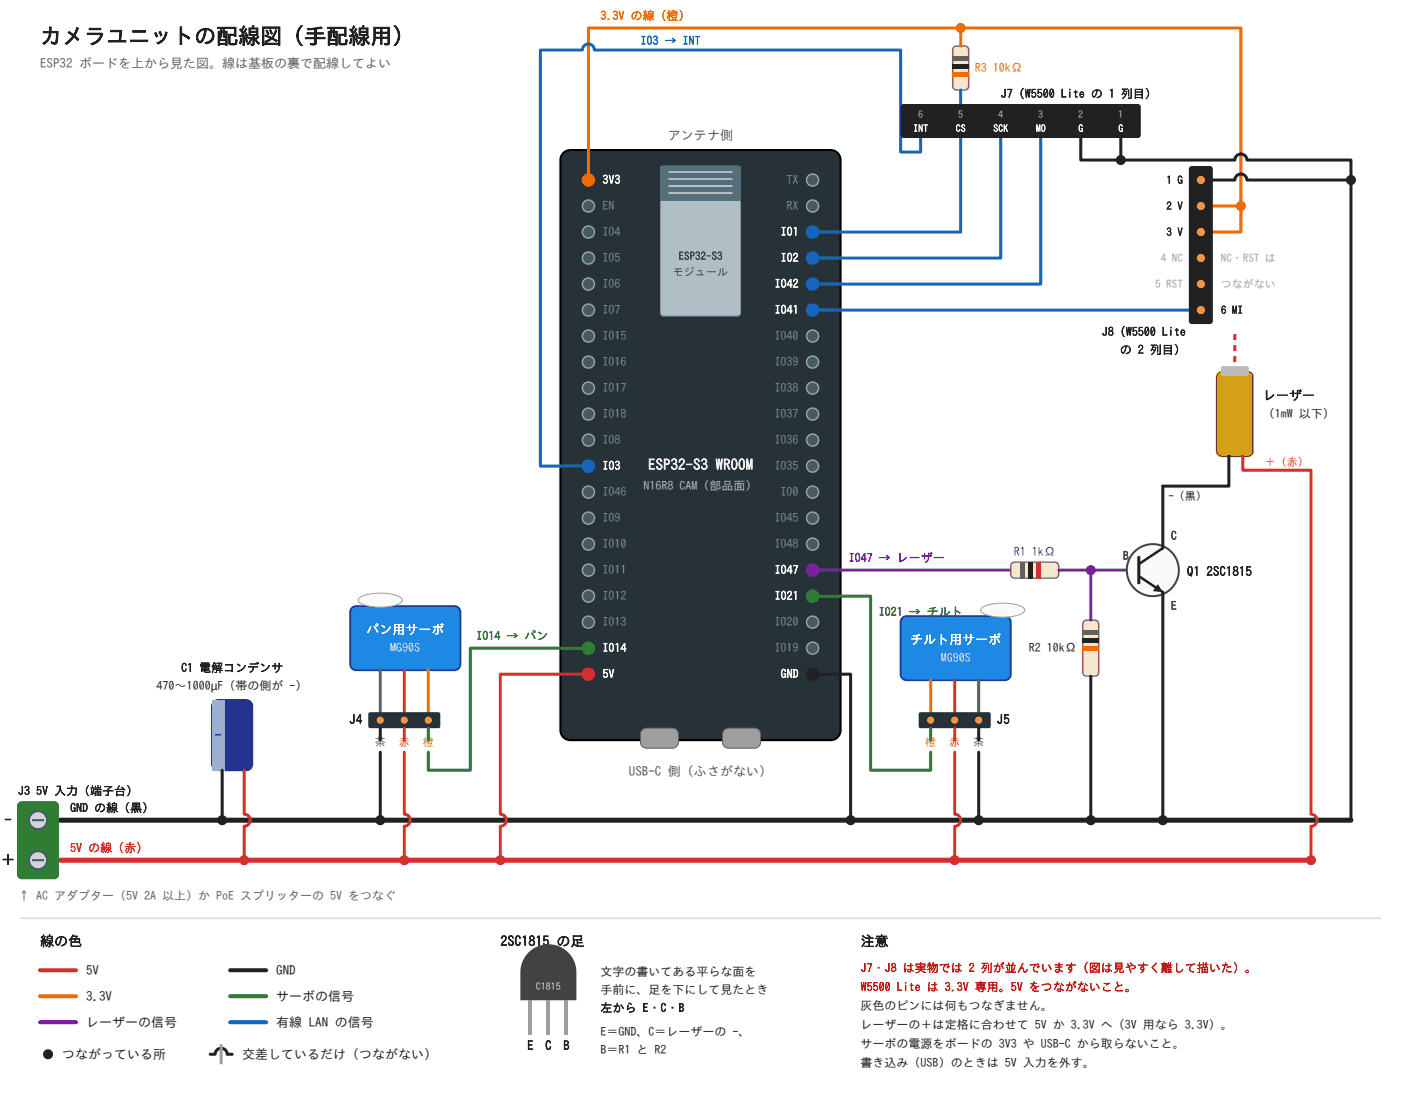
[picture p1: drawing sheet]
<svg xmlns="http://www.w3.org/2000/svg" width="370mm" height="294mm" viewBox="0 0 370 294" stroke-linecap="round" stroke-linejoin="round" font-family="sans-serif">
<path d="M148.9 40.5l.9-.6 1-.2h68.8a2.65 2.65 0 0 1 2.6 2.6v150.8a2.65 2.65 0 0 1-2.6 2.7h-68.8a2.65 2.65 0 0 1-2.6-2.7v-150.8l.2-1z" fill="#263238"/>
<path d="M148.9 40.5l.9-.6 1-.2h68.8a2.65 2.65 0 0 1 2.6 2.6v150.8a2.65 2.65 0 0 1-2.6 2.7h-68.8a2.65 2.65 0 0 1-2.6-2.7v-150.8l.2-1z" fill="none" stroke="#000" stroke-width=".53"/>
<path d="M174.9 44.2l.5-.3h19.6a.79 .79 0 0 1 .8 .8v38.1a.79 .79 0 0 1-.8 .8h-19.6a.79 .79 0 0 1-.8-.8v-38.1z" fill="#b0bec5"/>
<path d="M174.9 44.2l.5-.3h19.6a.79 .79 0 0 1 .8 .8v38.1a.79 .79 0 0 1-.8 .8h-19.6a.79 .79 0 0 1-.8-.8v-38.1z" fill="none" stroke="#78909c" stroke-width=".26"/>
<path d="M174.6 43.9h21.2v9h-21.2z" fill="#546e7a"/>
<path d="M176.7 45.5h17M176.7 47.4h17M176.7 49.2h17M176.7 51.1h17" fill="none" stroke="#cfd8dc" stroke-width=".4"/>
<path d="M169.8 193.1l1-.5h7a1.59 1.59 0 0 1 1.6 1.6v2.1a1.59 1.59 0 0 1-1.6 1.6h-6.9a1.59 1.59 0 0 1-1.6-1.6v-2.3z" fill="#9e9e9e"/>
<path d="M169.8 193.1l1-.5h7a1.59 1.59 0 0 1 1.6 1.6v2.1a1.59 1.59 0 0 1-1.6 1.6h-6.9a1.59 1.59 0 0 1-1.6-1.6v-2.3z" fill="none" stroke="#616161" stroke-width=".26"/>
<path d="M191.5 193.1l1-.5h7a1.59 1.59 0 0 1 1.6 1.6v2.1a1.59 1.59 0 0 1-1.6 1.6h-6.9a1.59 1.59 0 0 1-1.6-1.6v-2.3z" fill="#9e9e9e"/>
<path d="M191.5 193.1l1-.5h7a1.59 1.59 0 0 1 1.6 1.6v2.1a1.59 1.59 0 0 1-1.6 1.6h-6.9a1.59 1.59 0 0 1-1.6-1.6v-2.3z" fill="none" stroke="#616161" stroke-width=".26"/>
<circle cx="155.6" cy="47.6" r="1.59" fill="#ef6c00"/>
<circle cx="155.6" cy="47.6" r="1.59" fill="none" stroke="#ef6c00" stroke-width=".4"/>
<circle cx="155.6" cy="54.5" r="1.59" fill="#455a64"/>
<circle cx="155.6" cy="54.5" r="1.59" fill="none" stroke="#90a4ae" stroke-width=".4"/>
<circle cx="155.6" cy="61.4" r="1.59" fill="#455a64"/>
<circle cx="155.6" cy="61.4" r="1.59" fill="none" stroke="#90a4ae" stroke-width=".4"/>
<circle cx="155.6" cy="68.3" r="1.59" fill="#455a64"/>
<circle cx="155.6" cy="68.3" r="1.59" fill="none" stroke="#90a4ae" stroke-width=".4"/>
<circle cx="155.6" cy="75.1" r="1.59" fill="#455a64"/>
<circle cx="155.6" cy="75.1" r="1.59" fill="none" stroke="#90a4ae" stroke-width=".4"/>
<circle cx="155.6" cy="82" r="1.59" fill="#455a64"/>
<circle cx="155.6" cy="82" r="1.59" fill="none" stroke="#90a4ae" stroke-width=".4"/>
<circle cx="155.6" cy="88.9" r="1.59" fill="#455a64"/>
<circle cx="155.6" cy="88.9" r="1.59" fill="none" stroke="#90a4ae" stroke-width=".4"/>
<circle cx="155.6" cy="95.8" r="1.59" fill="#455a64"/>
<circle cx="155.6" cy="95.8" r="1.59" fill="none" stroke="#90a4ae" stroke-width=".4"/>
<circle cx="155.6" cy="102.7" r="1.59" fill="#455a64"/>
<circle cx="155.6" cy="102.7" r="1.59" fill="none" stroke="#90a4ae" stroke-width=".4"/>
<circle cx="155.6" cy="109.5" r="1.59" fill="#455a64"/>
<circle cx="155.6" cy="109.5" r="1.59" fill="none" stroke="#90a4ae" stroke-width=".4"/>
<circle cx="155.6" cy="116.4" r="1.59" fill="#455a64"/>
<circle cx="155.6" cy="116.4" r="1.59" fill="none" stroke="#90a4ae" stroke-width=".4"/>
<circle cx="155.6" cy="123.3" r="1.59" fill="#1565c0"/>
<circle cx="155.6" cy="123.3" r="1.59" fill="none" stroke="#1565c0" stroke-width=".4"/>
<circle cx="155.6" cy="130.2" r="1.59" fill="#455a64"/>
<circle cx="155.6" cy="130.2" r="1.59" fill="none" stroke="#90a4ae" stroke-width=".4"/>
<circle cx="155.6" cy="137.1" r="1.59" fill="#455a64"/>
<circle cx="155.6" cy="137.1" r="1.59" fill="none" stroke="#90a4ae" stroke-width=".4"/>
<circle cx="155.6" cy="143.9" r="1.59" fill="#455a64"/>
<circle cx="155.6" cy="143.9" r="1.59" fill="none" stroke="#90a4ae" stroke-width=".4"/>
<circle cx="155.6" cy="150.8" r="1.59" fill="#455a64"/>
<circle cx="155.6" cy="150.8" r="1.59" fill="none" stroke="#90a4ae" stroke-width=".4"/>
<circle cx="155.6" cy="157.7" r="1.59" fill="#455a64"/>
<circle cx="155.6" cy="157.7" r="1.59" fill="none" stroke="#90a4ae" stroke-width=".4"/>
<circle cx="155.6" cy="164.6" r="1.59" fill="#455a64"/>
<circle cx="155.6" cy="164.6" r="1.59" fill="none" stroke="#90a4ae" stroke-width=".4"/>
<circle cx="155.6" cy="171.4" r="1.59" fill="#2e7d32"/>
<circle cx="155.6" cy="171.4" r="1.59" fill="none" stroke="#2e7d32" stroke-width=".4"/>
<circle cx="155.6" cy="178.3" r="1.59" fill="#d32f2f"/>
<circle cx="155.6" cy="178.3" r="1.59" fill="none" stroke="#d32f2f" stroke-width=".4"/>
<circle cx="214.8" cy="47.6" r="1.59" fill="#455a64"/>
<circle cx="214.8" cy="47.6" r="1.59" fill="none" stroke="#90a4ae" stroke-width=".4"/>
<circle cx="214.8" cy="54.5" r="1.59" fill="#455a64"/>
<circle cx="214.8" cy="54.5" r="1.59" fill="none" stroke="#90a4ae" stroke-width=".4"/>
<circle cx="214.8" cy="61.4" r="1.59" fill="#1565c0"/>
<circle cx="214.8" cy="61.4" r="1.59" fill="none" stroke="#1565c0" stroke-width=".4"/>
<circle cx="214.8" cy="68.3" r="1.59" fill="#1565c0"/>
<circle cx="214.8" cy="68.3" r="1.59" fill="none" stroke="#1565c0" stroke-width=".4"/>
<circle cx="214.8" cy="75.1" r="1.59" fill="#1565c0"/>
<circle cx="214.8" cy="75.1" r="1.59" fill="none" stroke="#1565c0" stroke-width=".4"/>
<circle cx="214.8" cy="82" r="1.59" fill="#1565c0"/>
<circle cx="214.8" cy="82" r="1.59" fill="none" stroke="#1565c0" stroke-width=".4"/>
<circle cx="214.8" cy="88.9" r="1.59" fill="#455a64"/>
<circle cx="214.8" cy="88.9" r="1.59" fill="none" stroke="#90a4ae" stroke-width=".4"/>
<circle cx="214.8" cy="95.8" r="1.59" fill="#455a64"/>
<circle cx="214.8" cy="95.8" r="1.59" fill="none" stroke="#90a4ae" stroke-width=".4"/>
<circle cx="214.8" cy="102.7" r="1.59" fill="#455a64"/>
<circle cx="214.8" cy="102.7" r="1.59" fill="none" stroke="#90a4ae" stroke-width=".4"/>
<circle cx="214.8" cy="109.5" r="1.59" fill="#455a64"/>
<circle cx="214.8" cy="109.5" r="1.59" fill="none" stroke="#90a4ae" stroke-width=".4"/>
<circle cx="214.8" cy="116.4" r="1.59" fill="#455a64"/>
<circle cx="214.8" cy="116.4" r="1.59" fill="none" stroke="#90a4ae" stroke-width=".4"/>
<circle cx="214.8" cy="123.3" r="1.59" fill="#455a64"/>
<circle cx="214.8" cy="123.3" r="1.59" fill="none" stroke="#90a4ae" stroke-width=".4"/>
<circle cx="214.8" cy="130.2" r="1.59" fill="#455a64"/>
<circle cx="214.8" cy="130.2" r="1.59" fill="none" stroke="#90a4ae" stroke-width=".4"/>
<circle cx="214.8" cy="137.1" r="1.59" fill="#455a64"/>
<circle cx="214.8" cy="137.1" r="1.59" fill="none" stroke="#90a4ae" stroke-width=".4"/>
<circle cx="214.8" cy="143.9" r="1.59" fill="#455a64"/>
<circle cx="214.8" cy="143.9" r="1.59" fill="none" stroke="#90a4ae" stroke-width=".4"/>
<circle cx="214.8" cy="150.8" r="1.59" fill="#7b1fa2"/>
<circle cx="214.8" cy="150.8" r="1.59" fill="none" stroke="#7b1fa2" stroke-width=".4"/>
<circle cx="214.8" cy="157.7" r="1.59" fill="#2e7d32"/>
<circle cx="214.8" cy="157.7" r="1.59" fill="none" stroke="#2e7d32" stroke-width=".4"/>
<circle cx="214.8" cy="164.6" r="1.59" fill="#455a64"/>
<circle cx="214.8" cy="164.6" r="1.59" fill="none" stroke="#90a4ae" stroke-width=".4"/>
<circle cx="214.8" cy="171.4" r="1.59" fill="#455a64"/>
<circle cx="214.8" cy="171.4" r="1.59" fill="none" stroke="#90a4ae" stroke-width=".4"/>
<circle cx="214.8" cy="178.3" r="1.59" fill="#212121"/>
<circle cx="214.8" cy="178.3" r="1.59" fill="none" stroke="#212121" stroke-width=".4"/>
<path d="M15.9 217h341.3" fill="none" stroke="#212121" stroke-width="1.3"/>
<path d="M15.9 227.5h330.7" fill="none" stroke="#d32f2f" stroke-width="1.3"/>
<path d="M5.1 212.5l.7-.3h8.5a1.06 1.06 0 0 1 1 1.1v17.9a1.06 1.06 0 0 1-1 1.1h-8.5a1.06 1.06 0 0 1-1-1.1v-17.9z" fill="#2e7d32"/>
<path d="M5.1 212.5l.7-.3h8.5a1.06 1.06 0 0 1 1 1.1v17.9a1.06 1.06 0 0 1-1 1.1h-8.5a1.06 1.06 0 0 1-1-1.1v-17.9z" fill="none" stroke="#1b5e20" stroke-width=".53"/>
<circle cx="10.1" cy="217" r="2.38" fill="#cfd8dc"/>
<g fill="none" stroke="#455a64" stroke-width=".53">
<path d="M8.5 217h3.1"/>
<circle cx="10.1" cy="217" r="2.38"/>
</g>
<circle cx="10.1" cy="227.5" r="2.38" fill="#cfd8dc"/>
<g fill="none" stroke="#455a64" stroke-width=".53">
<path d="M8.5 227.5h3.1"/>
<circle cx="10.1" cy="227.5" r="2.38"/>
</g>
<path d="M155.6 178.3h-23.3v37.1a1.59 1.59 0 0 1 1.6 1.6 1.59 1.59 0 0 1-1.6 1.5v9" fill="none" stroke="#d32f2f" stroke-width=".79"/>
<circle cx="132.3" cy="227.5" r="1.32" fill="#d32f2f"/>
<path d="M214.8 178.3h10.1v38.7" fill="none" stroke="#212121" stroke-width=".79"/>
<circle cx="224.9" cy="217" r="1.32" fill="#212121"/>
<path d="M56.6 185.7l.9-.5h7.6a1.59 1.59 0 0 1 1.6 1.6v15.3a1.59 1.59 0 0 1-1.6 1.6h-7.4a1.59 1.59 0 0 1-1.6-1.6v-15.3z" fill="#283593"/>
<path d="M56.6 185.7l.9-.5h7.6a1.59 1.59 0 0 1 1.6 1.6v15.3a1.59 1.59 0 0 1-1.6 1.6h-7.4a1.59 1.59 0 0 1-1.6-1.6v-15.3z" fill="none" stroke="#1a237e" stroke-width=".53"/>
<path d="M56.1 185.2h3.2v18.5h-3.2z" fill="#9fa8da"/>
<path d="M58.7 203.7v13.3" fill="none" stroke="#212121" stroke-width=".79"/>
<circle cx="58.7" cy="217" r="1.32" fill="#212121"/>
<path d="M64.6 203.7v11.7a1.59 1.59 0 0 1 1.5 1.6 1.59 1.59 0 0 1-1.5 1.5v9" fill="none" stroke="#d32f2f" stroke-width=".79"/>
<circle cx="64.6" cy="227.5" r="1.32" fill="#d32f2f"/>
<path d="M93.1 160.8l1.1-.5h25.9a1.59 1.59 0 0 1 1.6 1.6v13.8a1.59 1.59 0 0 1-1.6 1.6h-25.9a1.59 1.59 0 0 1-1.6-1.6v-13.8z" fill="#1e88e5"/>
<path d="M93.1 160.8l1.1-.5h25.9a1.59 1.59 0 0 1 1.6 1.6v13.8a1.59 1.59 0 0 1-1.6 1.6h-25.9a1.59 1.59 0 0 1-1.6-1.6v-13.8z" fill="none" stroke="#0d47a1" stroke-width=".53"/>
<path d="M95 158.2a12.9 12.9 0 0 1 8.5-1l1.9 .5a1.03 1.03 0 0 1 1 1 1.03 1.03 0 0 1-1 1.1 13.8 13.8 0 0 1-10.2-.3 .77 .77 0 0 1-.2-1.3z" fill="#fafafa"/>
<path d="M95 158.2a12.9 12.9 0 0 1 8.5-1l1.9 .5a1.03 1.03 0 0 1 1 1 1.03 1.03 0 0 1-1 1.1 13.8 13.8 0 0 1-10.2-.3 .77 .77 0 0 1-.2-1.3z" fill="none" stroke="#9e9e9e" stroke-width=".26"/>
<path d="M100.5 177.3v11.1" fill="none" stroke="#795548" stroke-width=".79"/>
<path d="M106.9 177.3v11.1" fill="none" stroke="#d32f2f" stroke-width=".79"/>
<path d="M113.2 177.3v11.1" fill="none" stroke="#fb8c00" stroke-width=".79"/>
<path d="M97.5 188.5l.4-.1h18.1l.4 .4v3.4l-.5 .4h-18.1l-.4-.5v-3.2z" fill="#263238"/>
<g fill="#ffd54f">
<circle cx="100.5" cy="190.5" r=".93"/>
<circle cx="106.9" cy="190.5" r=".93"/>
<circle cx="113.2" cy="190.5" r=".93"/>
</g>
<path d="M100.5 192.6v3.2M100.5 199v18" fill="none" stroke="#212121" stroke-width=".79"/>
<circle cx="100.5" cy="217" r="1.32" fill="#212121"/>
<path d="M106.9 199v16.4a1.59 1.59 0 0 1 1.6 1.6 1.59 1.59 0 0 1-1.6 1.5v9M106.9 192.6v3.2" fill="none" stroke="#d32f2f" stroke-width=".79"/>
<circle cx="106.9" cy="227.5" r="1.32" fill="#d32f2f"/>
<path d="M155.6 171.4h-31.2v32.3h-11.2v-4.7M113.2 192.6v3.2" fill="none" stroke="#2e7d32" stroke-width=".79"/>
<path d="M238.6 163.4l1.1-.4h25.9a1.59 1.59 0 0 1 1.6 1.6v13.7a1.59 1.59 0 0 1-1.6 1.6h-25.9a1.59 1.59 0 0 1-1.6-1.6v-13.7z" fill="#1e88e5"/>
<path d="M238.6 163.4l1.1-.4h25.9a1.59 1.59 0 0 1 1.6 1.6v13.7a1.59 1.59 0 0 1-1.6 1.6h-25.9a1.59 1.59 0 0 1-1.6-1.6v-13.7z" fill="none" stroke="#0d47a1" stroke-width=".53"/>
<path d="M259.6 160.8a12.9 12.9 0 0 1 8.5-1l1.9 .6a1.03 1.03 0 0 1 .9 1 1.03 1.03 0 0 1-.9 1 13.8 13.8 0 0 1-10.3-.3 .77 .77 0 0 1-.1-1.3z" fill="#fafafa"/>
<path d="M259.6 160.8a12.9 12.9 0 0 1 8.5-1l1.9 .6a1.03 1.03 0 0 1 .9 1 1.03 1.03 0 0 1-.9 1 13.8 13.8 0 0 1-10.3-.3 .77 .77 0 0 1-.1-1.3z" fill="none" stroke="#9e9e9e" stroke-width=".26"/>
<path d="M246.1 179.9v8.5" fill="none" stroke="#fb8c00" stroke-width=".79"/>
<path d="M252.4 179.9v8.5" fill="none" stroke="#d32f2f" stroke-width=".79"/>
<path d="M258.8 179.9v8.5" fill="none" stroke="#795548" stroke-width=".79"/>
<path d="M243 188.5l.4-.1h18.1l.4 .4v3.4l-.5 .4h-18.1l-.4-.5v-3.2z" fill="#263238"/>
<g fill="#ffd54f">
<circle cx="246.1" cy="190.5" r=".93"/>
<circle cx="252.4" cy="190.5" r=".93"/>
<circle cx="258.8" cy="190.5" r=".93"/>
</g>
<path d="M214.8 157.7h15.4v46h15.9v-4.7M246.1 192.6v3.2" fill="none" stroke="#2e7d32" stroke-width=".79"/>
<path d="M252.4 199v16.4a1.59 1.59 0 0 1 1.6 1.6 1.59 1.59 0 0 1-1.6 1.5v9M252.4 192.6v3.2" fill="none" stroke="#d32f2f" stroke-width=".79"/>
<circle cx="252.4" cy="227.5" r="1.32" fill="#d32f2f"/>
<path d="M258.8 192.6v3.2M258.8 199v18" fill="none" stroke="#212121" stroke-width=".79"/>
<circle cx="258.8" cy="217" r="1.32" fill="#212121"/>
<path d="M214.8 150.8h52.4" fill="none" stroke="#7b1fa2" stroke-width=".79"/>
<path d="M267.5 149l.8-.3h10.6a1.06 1.06 0 0 1 1 1.1v2.1a1.06 1.06 0 0 1-1 1h-10.6a1.06 1.06 0 0 1-1.1-1v-2.4z" fill="#f5e6c8"/>
<path d="M267.5 149l.8-.3h10.6a1.06 1.06 0 0 1 1 1.1v2.1a1.06 1.06 0 0 1-1 1h-10.6a1.06 1.06 0 0 1-1.1-1v-2.4z" fill="none" stroke="#8d6e63" stroke-width=".4"/>
<path d="M269.9 148.7h1v4.2h-1z" fill="#795548"/>
<path d="M272 148.7h1v4.2h-1z" fill="#212121"/>
<path d="M274.1 148.7h1.1v4.2h-1.1z" fill="#d32f2f"/>
<path d="M279.9 150.8h19.6" fill="none" stroke="#7b1fa2" stroke-width=".79"/>
<circle cx="288.4" cy="150.8" r="1.32" fill="#7b1fa2"/>
<path d="M286.6 164.4l.5-.3 2.4-.1a1.06 1.06 0 0 1 1 1.1v12.7a1.06 1.06 0 0 1-1 1.1h-2.2a1.06 1.06 0 0 1-1-1.1v-12.7z" fill="#f5e6c8"/>
<path d="M286.6 164.4l.5-.3 2.4-.1a1.06 1.06 0 0 1 1 1.1v12.7a1.06 1.06 0 0 1-1 1.1h-2.2a1.06 1.06 0 0 1-1-1.1v-12.7z" fill="none" stroke="#8d6e63" stroke-width=".4"/>
<path d="M286.3 166.7h4.2v1h-4.2z" fill="#795548"/>
<path d="M286.3 168.8h4.2v1.1h-4.2z" fill="#212121"/>
<path d="M286.3 170.9h4.2v1.1h-4.2z" fill="#ff9800"/>
<path d="M288.4 150.8v13.2" fill="none" stroke="#7b1fa2" stroke-width=".79"/>
<path d="M288.4 178.9v38.1" fill="none" stroke="#212121" stroke-width=".79"/>
<circle cx="288.4" cy="217" r="1.32" fill="#212121"/>
<circle cx="304.8" cy="150.8" r="6.9" fill="#fafafa"/>
<circle cx="304.8" cy="150.8" r="6.9" fill="none" stroke="#424242" stroke-width=".53"/>
<path d="M301.1 147.1v7.4" fill="none" stroke="#212121" stroke-width=".79" stroke-linecap="butt"/>
<path d="M301.1 149.2l6.3-4.2zM301.1 152.4l6.3 4.2z" fill="#000"/>
<path d="M301.1 152.4l6.3 4.2M307.4 145l-6.3 4.2" fill="none" stroke="#212121" stroke-width=".66" stroke-linecap="butt"/>
<path d="M306.1 154.5l1.3 2.1-2.6-.2z" fill="#212121"/>
<path d="M307.4 128.6v16.4M307.4 156.6v60.4" fill="none" stroke="#212121" stroke-width=".79"/>
<circle cx="307.4" cy="217" r="1.32" fill="#212121"/>
<path d="M322.1 98.8l1-.4h6.8l.8 .3 .5 .5 .1 20.1-.3 .8-.6 .4-7.5 .1-.6-.2-.5-.6-.1-20.1z" fill="#d4a017"/>
<path d="M322.1 98.8l1-.4h6.8l.8 .3 .5 .5 .1 20.1-.3 .8-.6 .4-7.5 .1-.6-.2-.5-.6-.1-20.1z" fill="none" stroke="#8d6e00" stroke-width=".53"/>
<path d="M322.9 97l.4-.2h6.5l.4 .5v1.8l-.5 .4h-6.5l-.4-.4z" fill="#bdbdbd"/>
<path d="M326.1 94.2h.8v1.6h-.8zM326.1 91.3h.8v1.6h-.8zM326.1 88.4h.8v1.6h-.8z" fill="#d32f2f"/>
<path d="M324.9 120.6v8h-17.5" fill="none" stroke="#212121" stroke-width=".79"/>
<path d="M328.6 120.6v3.8h18v91a1.59 1.59 0 0 1 1.6 1.6 1.59 1.59 0 0 1-1.6 1.5v9" fill="none" stroke="#d32f2f" stroke-width=".79"/>
<circle cx="346.6" cy="227.5" r="1.32" fill="#d32f2f"/>
<path d="M155.6 47.6v-40.2h172.5v54h-7.4M320.7 54.5h7.4" fill="none" stroke="#ef6c00" stroke-width=".79"/>
<circle cx="328.1" cy="54.5" r="1.32" fill="#ef6c00"/>
<path d="M243.4 36.5v3.7h-5.3v-27h-80.9a1.59 1.59 0 0 0-1.6-1.6 1.59 1.59 0 0 0-1.6 1.6h-11.1v110.1h12.7" fill="none" stroke="#1565c0" stroke-width=".79"/>
<path d="M252.2 12.5l.5-.3h2.4a1.06 1.06 0 0 1 1 1v9.6a1.06 1.06 0 0 1-1 1h-2.2a1.06 1.06 0 0 1-1-1v-9.6z" fill="#f5e6c8"/>
<path d="M252.2 12.5l.5-.3h2.4a1.06 1.06 0 0 1 1 1v9.6a1.06 1.06 0 0 1-1 1h-2.2a1.06 1.06 0 0 1-1-1v-9.6z" fill="none" stroke="#8d6e63" stroke-width=".4"/>
<path d="M251.9 14.8h4.2v1.1h-4.2z" fill="#795548"/>
<path d="M251.9 16.9h4.2v1.1h-4.2z" fill="#212121"/>
<path d="M251.9 19h4.2v1.1h-4.2z" fill="#ff9800"/>
<path d="M254 7.4v4.8" fill="none" stroke="#ef6c00" stroke-width=".79"/>
<path d="M254 23.8v3.7" fill="none" stroke="#1565c0" stroke-width=".79"/>
<circle cx="254" cy="7.4" r="1.32" fill="#ef6c00"/>
<path d="M254 36.5v24.9h-39.2M264.6 36.5v31.8h-49.8M275.2 36.5v38.6h-60.4M214.8 82h99.5" fill="none" stroke="#1565c0" stroke-width=".79"/>
<path d="M285.7 36.5v5.8h10.6v-5.8M296.3 42.3h30.2a1.59 1.59 0 0 1 1.6-1.6 1.59 1.59 0 0 1 1.6 1.6h27.5v174.7" fill="none" stroke="#212121" stroke-width=".79"/>
<circle cx="296.3" cy="42.3" r="1.32" fill="#212121"/>
<path d="M320.7 47.6h5.8a1.59 1.59 0 0 1 1.6-1.6 1.59 1.59 0 0 1 1.6 1.6h27.5" fill="none" stroke="#212121" stroke-width=".79"/>
<g fill="#212121">
<path d="M238.4 27.7l.5-.2h61.9a.79 .79 0 0 1 .8 .8v7.4a.79 .79 0 0 1-.8 .8h-61.9a.79 .79 0 0 1-.8-.8v-7.4z"/>
<path d="M314.6 44.2l.5-.3h4.8a.79 .79 0 0 1 .8 .8v40.2a.79 .79 0 0 1-.8 .8h-4.8a.79 .79 0 0 1-.8-.8v-40.2z"/>
<circle cx="357.2" cy="47.6" r="1.32"/>
</g>
<g fill="#ffd54f">
<circle cx="317.5" cy="47.6" r="1.06"/>
<circle cx="317.5" cy="54.5" r="1.06"/>
<circle cx="317.5" cy="61.4" r="1.06"/>
<circle cx="317.5" cy="68.3" r="1.06"/>
<circle cx="317.5" cy="75.1" r="1.06"/>
<circle cx="317.5" cy="82" r="1.06"/>
</g>
<path d="M5.3 242.9h359.8" fill="none" stroke="#e0e0e0" stroke-width=".53"/>
<path d="M10.6 256.6h9.5" fill="none" stroke="#d32f2f" stroke-width="1.1"/>
<path d="M60.9 256.6h9.5" fill="none" stroke="#212121" stroke-width="1.1"/>
<path d="M10.6 263.5h9.5" fill="none" stroke="#ef6c00" stroke-width="1.1"/>
<path d="M60.9 263.5h9.5" fill="none" stroke="#2e7d32" stroke-width="1.1"/>
<path d="M10.6 270.4h9.5" fill="none" stroke="#7b1fa2" stroke-width="1.1"/>
<path d="M60.9 270.4h9.5" fill="none" stroke="#1565c0" stroke-width="1.1"/>
<circle cx="12.7" cy="278.9" r="1.32" fill="#212121"/>
<path d="M55.6 278.9h1.3a1.59 1.59 0 0 1 1.6-1.6 1.59 1.59 0 0 1 1.6 1.6h1.3" fill="none" stroke="#212121" stroke-width=".79"/>
<path d="M58.5 276.2v5.3" fill="none" stroke="#9e9e9e" stroke-width=".79" stroke-linecap="butt"/>
<path d="M139.8 251.9a7.4 7.4 0 0 1 8-1.6 7.4 7.4 0 0 1 4.6 6.9v7.4h-14.8v-7.4a7.4 7.4 0 0 1 2.2-5.3z" fill="#424242"/>
<g fill="#9e9e9e">
<path d="M139.8 264.6h.8v9h-.8z"/>
<path d="M144.6 264.6h.8v9h-.8z"/>
<path d="M149.4 264.6h.8v9h-.8z"/>
</g>
<text font-size="5.8" fill="#212121" x="10.6" y="11.6">カメラユニットの配線図（手配線用）</text>
<text font-size="4" fill="#eceff1" x="171.3" y="124.4">ESP32-S3 WROOM</text>
<g font-size="4" fill="#212121">
<text x="1.1" y="218.3">−</text>
<text x=".1" y="228.9">＋</text>
</g>
<text font-size="3.7" fill="#1a237e" x="56.8" y="195.8">−</text>
<g font-size="3.7" fill="#212121">
<text x="10.6" y="250.3">線の色</text>
<text x="132.3" y="250.3">2SC1815 の足</text>
<text x="227.5" y="250.3">注意</text>
</g>
<text font-size="3.4" fill="#616161" x="10.6" y="18">ESP32 ボードを上から見た図。線は基板の裏で配線してよい</text>
<g font-size="3.4" fill="#455a64">
<text x="176.6" y="37">アンテナ側</text>
<text x="166.3" y="205.3">USB-C 側（ふさがない）</text>
</g>
<g font-size="3.4" fill="#212121">
<text x="333.9" y="105.8">レーザー</text>
<text x="313.8" y="152.4">Q1</text>
<text x="319" y="152.4">2SC1815</text>
<text x="92.3" y="191.6">J4</text>
<text x="263.5" y="191.6">J5</text>
<text x="22.8" y="258">5V</text>
<text x="73" y="258">GND</text>
<text x="22.8" y="264.8">3.3V</text>
<text x="73" y="264.8">サーボの信号</text>
<text x="22.8" y="271.7">レーザーの信号</text>
<text x="73" y="271.7">有線 LAN の信号</text>
<text x="16.4" y="280.2">つながっている所</text>
<text x="64" y="280.2">交差しているだけ（つながない）</text>
<text x="139.4" y="277.8">E</text>
<text x="144.1" y="277.8">C</text>
<text x="148.9" y="277.8">B</text>
</g>
<g font-size="3.4" fill="#fff">
<text x="96.8" y="167.7">パン用サーボ</text>
<text x="240.6" y="170.4">チルト用サーボ</text>
</g>
<g font-size="3.2" fill="#ef6c00">
<text x="158.7" y="5.3">3.3V の線（橙）</text>
<text x="257.7" y="19.1">R3 10kΩ</text>
</g>
<text font-size="3.2" fill="#1565c0" x="169.3" y="11.9">IO3 → INT</text>
<g font-size="3.2" fill="#212121">
<text x="264.6" y="25.9">J7（W5500 Lite の 1 列目）</text>
<text x="291.3" y="88.9">J8（W5500 Lite</text>
<text x="296.1" y="93.7">の 2 列目）</text>
<text x="333.9" y="110.6">（1mW 以下）</text>
<text x="272" y="172.5">R2 10kΩ</text>
<text x="47.9" y="177.8">C1 電解コンデンサ</text>
<text x="41.4" y="182.6">470〜1000µF（帯の側が −）</text>
<text x="4.8" y="210.3">J3</text>
<text x="9.5" y="210.3">5V 入力（端子台）</text>
<text x="18.5" y="214.8">GND の線（黒）</text>
<text x="158.7" y="258.2">文字の書いてある平らな面を</text>
<text x="158.7" y="263">手前に、足を下にして見たとき</text>
<text x="158.7" y="267.8">左から E・C・B</text>
<text x="227.5" y="267.2">灰色のピンには何もつなぎません。</text>
<text x="158.7" y="274.1">E＝GND、C＝レーザーの −、</text>
<text x="227.5" y="272.3">レーザーの＋は定格に合わせて 5V か 3.3V へ（3V 用なら 3.3V）。</text>
<text x="158.7" y="278.9">B＝R1 と R2</text>
<text x="227.5" y="277.3">サーボの電源をボードの 3V3 や USB-C から取らないこと。</text>
<text x="227.5" y="282.3">書き込み（USB）のときは 5V 入力を外す。</text>
</g>
<g font-size="3.2" fill="#fff">
<text x="159.3" y="48.7">3V3</text>
<text x="206.4" y="62.4">IO1</text>
<text x="206.4" y="69.3">IO2</text>
<text x="204.8" y="76.2">IO42</text>
<text x="204.8" y="83.1">IO41</text>
<text x="159.3" y="124.4">IO3</text>
<text x="204.8" y="151.9">IO47</text>
<text x="204.8" y="158.7">IO21</text>
<text x="159.3" y="172.5">IO14</text>
<text x="159.3" y="179.4">5V</text>
<text x="206.4" y="179.4">GND</text>
</g>
<g font-size="3.2" fill="#78909c">
<text x="208" y="48.7">TX</text>
<text x="159.3" y="55.6">EN</text>
<text x="208" y="55.6">RX</text>
<text x="159.3" y="62.4">IO4</text>
<text x="159.3" y="69.3">IO5</text>
<text x="159.3" y="76.2">IO6</text>
<text x="159.3" y="83.1">IO7</text>
<text x="159.3" y="90">IO15</text>
<text x="204.8" y="90">IO40</text>
<text x="159.3" y="96.8">IO16</text>
<text x="204.8" y="96.8">IO39</text>
<text x="159.3" y="103.7">IO17</text>
<text x="204.8" y="103.7">IO38</text>
<text x="159.3" y="110.6">IO18</text>
<text x="204.8" y="110.6">IO37</text>
<text x="159.3" y="117.5">IO8</text>
<text x="204.8" y="117.5">IO36</text>
<text x="204.8" y="124.4">IO35</text>
<text x="159.3" y="131.2">IO46</text>
<text x="206.4" y="131.2">IO0</text>
<text x="159.3" y="138.1">IO9</text>
<text x="204.8" y="138.1">IO45</text>
<text x="159.3" y="145">IO10</text>
<text x="204.8" y="145">IO48</text>
<text x="159.3" y="151.9">IO11</text>
<text x="159.3" y="158.7">IO12</text>
<text x="159.3" y="165.6">IO13</text>
<text x="204.8" y="165.6">IO20</text>
<text x="204.8" y="172.5">IO19</text>
</g>
<text font-size="3.2" fill="#b0bec5" x="170.1" y="129.6">N16R8 CAM（部品面）</text>
<g font-size="3.2" fill="#424242">
<text x="309.6" y="142.9">C</text>
<text x="296.9" y="148.2">B</text>
<text x="309.6" y="161.4">E</text>
</g>
<g font-size="3.2" fill="#7b1fa2">
<text x="224.4" y="148.7">IO47 → レーザー</text>
<text x="268" y="147.1">R1 1kΩ</text>
</g>
<g font-size="3.2" fill="#2e7d32">
<text x="232.3" y="163">IO21 → チルト</text>
<text x="125.9" y="169.3">IO14 → パン</text>
</g>
<g font-size="3.2" fill="#e3f2fd">
<text x="103.2" y="172.5">MG90S</text>
<text x="248.7" y="175.2">MG90S</text>
</g>
<text font-size="3.2" fill="#d32f2f" x="18.5" y="225.4">5V の線（赤）</text>
<text font-size="3.2" fill="#616161" x="4.8" y="238.1">↑ AC アダプター（5V 2A 以上）か PoE スプリッターの 5V をつなぐ</text>
<g font-size="3.2" fill="#b71c1c">
<text x="227.5" y="257.2">J7・J8 は実物では 2 列が並んでいます（図は見やすく離して描いた）。</text>
<text x="227.5" y="262.2">W5500 Lite は 3.3V 専用。5V をつながないこと。</text>
</g>
<g font-size="2.9" fill="#212121">
<text x="308.4" y="48.7">1 G</text>
<text x="308.4" y="55.6">2 V</text>
<text x="308.4" y="62.4">3 V</text>
<text x="322.8" y="83.1">6 MI</text>
<text x="308.9" y="132.3">−（黒）</text>
</g>
<g font-size="2.9" fill="#37474f">
<text x="179.4" y="68.8">ESP32-S3</text>
<text x="177.9" y="73">モジュール</text>
</g>
<g font-size="2.9" fill="#9e9e9e">
<text x="306.9" y="69.3">4 NC</text>
<text x="322.8" y="69.3">NC・RST は</text>
<text x="305.5" y="76.2">5 RST</text>
<text x="322.8" y="76.2">つながない</text>
</g>
<g font-size="2.9" fill="#d32f2f">
<text x="334.4" y="123.3">＋（赤）</text>
<text x="105.4" y="197.4">赤</text>
<text x="251" y="197.4">赤</text>
</g>
<g font-size="2.9" fill="#795548">
<text x="99.1" y="197.4">茶</text>
<text x="257.3" y="197.4">茶</text>
</g>
<g font-size="2.9" fill="#fb8c00">
<text x="111.8" y="197.4">橙</text>
<text x="244.6" y="197.4">橙</text>
</g>
<g font-size="2.6" fill="#fff">
<text x="241.4" y="34.9">INT</text>
<text x="252.7" y="34.9">CS</text>
<text x="262.6" y="34.9">SCK</text>
<text x="273.8" y="34.9">MO</text>
<text x="285.1" y="34.9">G</text>
<text x="295.7" y="34.9">G</text>
</g>
<g font-size="2.6" fill="#bdbdbd">
<text x="242.8" y="31.2">6</text>
<text x="253.3" y="31.2">5</text>
<text x="263.9" y="31.2">4</text>
<text x="274.5" y="31.2">3</text>
<text x="285.1" y="31.2">2</text>
<text x="295.7" y="31.2">1</text>
</g>
<text font-size="2.6" fill="#e0e0e0" x="141.7" y="261.9">C1815</text>
</svg>
